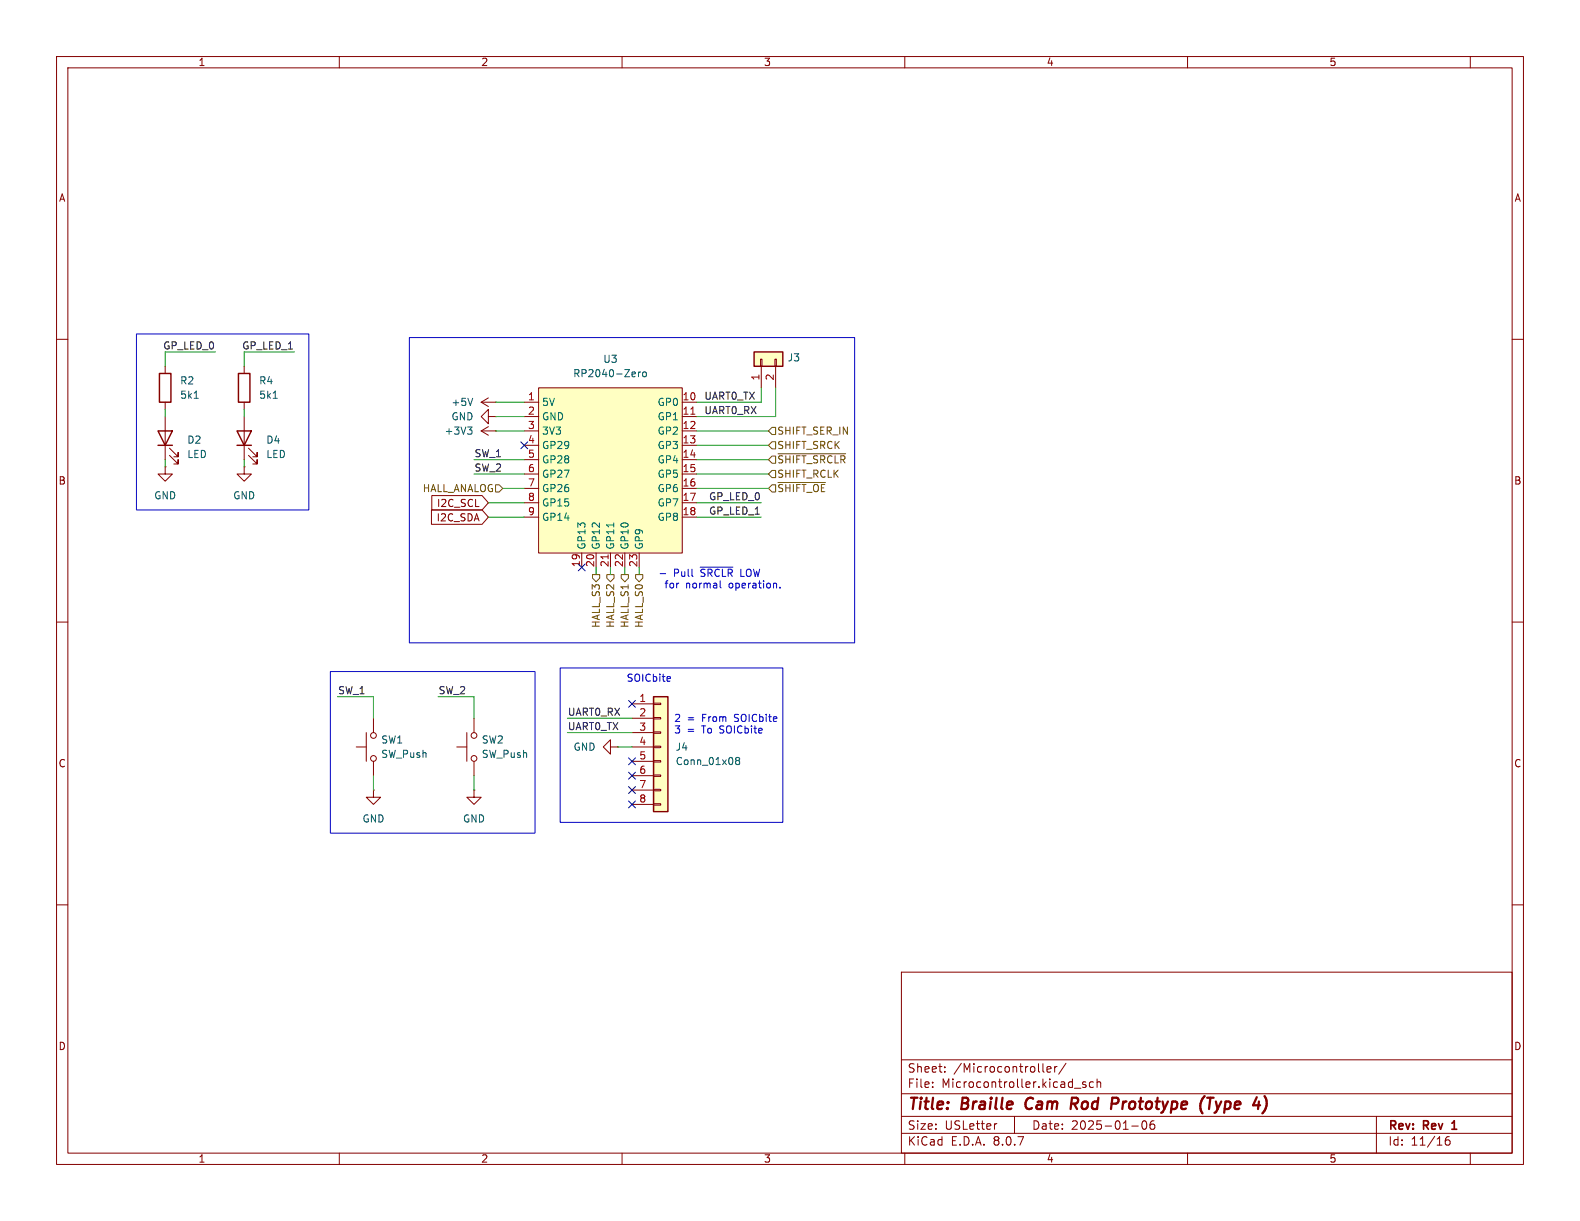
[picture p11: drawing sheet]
<svg xmlns="http://www.w3.org/2000/svg" width="279mm" height="216mm" viewBox="0 0 279 216" stroke-linecap="round" stroke-linejoin="round" font-family="sans-serif">
<g fill="none" stroke="#840000" stroke-width=".18">
<path d="M10 10h259.4v195.9h-259.4zM12 12h255.4v191.9h-255.4zM60 10v2M110 10v2M160 10v2M210 10v2M260 10v2M10 60h2M43.2 73.7v7.6M43.9 79.2l1.6 1.6v-.8v.8h-.8M267.4 60h2M43.2 82.6v1.2h1.2l-1.2 1.3-1.3-1.3h1.3"/>
<path d="M43.2 82.6h.1M43.9 80.5l1.6 1.5v-.7v.7h-.8M10 110h2M267.4 110h2M63 132.1h1.8M64.8 129.5v5.1M66 139.7v1.3h1.3l-1.3 1.2-1.2-1.2h1.2M66 139.7h.1M66 127v2.5M66 134.6v2.6M83.8 139.7v1.3h1.3l-1.3 1.2-1.3-1.2h1.3M83.8 139.7h.1"/>
<path d="M107.9 132.1v-1.3l-1.2 1.3 1.2 1.3v-1.3h1.3M109.2 132.1h.1M10 160h2M159.4 171.9h108v32h-108zM267.4 160h2M159.4 197.4h108M159.4 193.4h108M159.4 187.4h108M164.9 192.1v.2M164.9 191.4v.1M167.1 189.4v.2M167.1 188.7v.1"/>
<path d="M176.3 198.7l-.3 .1M179.4 197.4v3M184.4 188.1v1.3l.2 .2M185.1 189.1l.8-.2-.1-.2-.4-.1-.3 .2 .1 .7h.6M186.5 188.6v1M186.9 188.6l-.3 .1-.1 .2M188.5 188l-1.3 1.9M190 192.4h1.1M192 191.4l-.4-.1-.2 .2 .1 .2 .5 .2v.3h-.6M193.4 191.4l-.5-.1-.3 .3v.4l.2 .2h.6M194 191.4l.2-.1 .4 .1v.9M194 190.8v1.5"/>
<path d="M200.1 199.1h1.2M202.1 198.3a.81 .81 0 0 0 .3 1.4l.2-.2 .2-.4-.2-.8M203.6 198.3a1.17 1.17 0 0 0-.1 1.3h.6l.1-.6-.3-.2h-.4l-.1 .2M243.4 197.4v6.5M60 203.9v2M110 203.9v2M159.4 200.4h108M160 203.9v2M210 203.9v2M256.3 201a.59 .59 0 0 0-.7 .6v.6l.1 .2 .4 .1 .3-.2v-.5l-.1-.2h-.4l-.3 .2M260 203.9v2"/>
<circle cx="66" cy="130" r=".51"/>
<circle cx="66" cy="134.1" r=".51"/>
</g>
<path d="M256.7 199.7h.9M256.9 198.5l-.2 .1" fill="none" stroke="#840000" stroke-width=".3"/>
<path d="M181.6 194.4a1.27 1.27 0 0 0 0 1.6M189.9 195.2l.6 .9M190.3 194.1h-.7l-.3 2M190.4 195.1l-1 .1M197.5 194.1l.2 .1a.54 .54 0 0 1-.2 .9M213 193.8l-.1 .1M213.5 194.1h1.1M214 194.1l-.2 2M223.9 194.4a2.33 2.33 0 0 1-.1 1.6" fill="none" stroke="#840000" stroke-width=".4"/>
<path d="M41.9 76.2h2.5l-1.2 2.5zM41.9 78.7h2.5" fill="none" stroke="#840000" stroke-width=".25"/>
<path d="M115.6 123.2h2.5v20.3h-2.5z" fill="#ffffc2"/>
<g fill="none" stroke="#840000" stroke-width=".18">
<path d="M29.2 64.8v1.2M29.2 71.1v1.3M29.2 73.7v7.6M30 79.2l1.5 1.6v-.8v.8h-.8M43.2 64.8v1.2M43.2 71.1v1.3M29.2 82.6v1.2h1.3l-1.3 1.3-1.3-1.3h1.3M29.2 82.6h.1M30 80.5l1.5 1.5v-.7v.7h-.8M80.8 132.1h1.7M82.5 129.5v5.1M83.8 127v2.5"/>
<path d="M83.8 134.6v2.6M111.8 124.5h3.8M111.8 127h3.8M111.8 129.5h3.8M111.8 132.1h3.8M111.8 134.6h3.8M111.8 137.2h3.8M111.8 139.7h3.8M115.6 139.6h1.2v.2h-1.2zM115.6 137h1.2v.3h-1.2zM115.6 134.5h1.2v.2h-1.2zM115.6 132h1.2v.2h-1.2z"/>
<path d="M115.6 129.4h1.2v.3h-1.2zM115.6 126.9h1.2v.2h-1.2zM115.6 124.3h1.2v.3h-1.2zM111.8 142.2h3.8M115.6 142.1h1.2v.3h-1.2z"/>
<circle cx="83.8" cy="130" r=".51"/>
<circle cx="83.8" cy="134.1" r=".51"/>
</g>
<path d="M27.9 76.2h2.6l-1.3 2.5zM27.9 78.7h2.6M28.2 66h2v5.1h-2zM42.2 66h2v5.1h-2zM115.6 123.2h2.5v20.3h-2.5z" fill="none" stroke="#840000" stroke-width=".25"/>
<path d="M34.3 70.4h.8M48.3 70.4h.7M130.3 134.5l-.2-.3 .2-.3h.3l.2 .3-.2 .3M130.3 134.5l-.2 .2v.4l.2 .1 .4-.1 .1-.1v-.3l-.2-.2M130.3 134.5h.3" fill="none" stroke="#006464" stroke-width=".18"/>
<path d="M133.3 62.2h5.1v2.6h-5.1z" fill="#ffffc2"/>
<path d="M134.5 63.5h.2v1.3h-.2zM134.6 64.8v3.8M137 63.5h.3v1.3h-.3zM137.2 64.8v3.8" fill="none" stroke="#840000" stroke-width=".18"/>
<path d="M133.3 62.2h5.1v2.6h-5.1z" fill="none" stroke="#840000" stroke-width=".25"/>
<path d="M95.2 68.6h25.4v29.2h-25.4z" fill="#ffffc2"/>
<g fill="none" stroke="#840000" stroke-width=".18">
<path d="M85.1 71.1h2.5M85.1 76.2h2.5M85.1 76.2l1.3 .8M85.1 71.1l1.3 .8M86.4 73.7v-1.3l-1.3 1.3 1.3 1.2v-1.2h1.2M86.4 75.4l-1.3 .8M86.4 70.4l-1.3 .7M87.6 76.2h.1M87.6 71.1h.1M87.6 73.7h.1M92.7 71.1h2.5M92.7 73.7h2.5"/>
<path d="M92.7 76.2h2.5M92.7 78.7h2.5M95.2 68.6h25.4v29.2h-25.4zM120.6 71.1h2.6M120.6 73.7h2.6M120.6 76.2h2.6M120.6 78.7h2.6M76.3 90.2h8.9l1.2 1.2-1.2 1.3h-8.9zM76.4 87.6h8.8l1.2 1.3-1.2 1.3h-8.8zM92.7 81.3h2.5M92.7 83.8h2.5M92.7 86.4h2.5"/>
<path d="M92.7 88.9h2.5M92.7 91.4h2.5M102.9 97.8v2.5M105.4 97.8v2.5M107.9 97.8v2.5M110.5 97.8v2.5M113 97.8v2.5M120.6 81.3h2.6M120.6 83.8h2.6M120.6 86.4h2.6M120.6 88.9h2.6M120.6 91.4h2.6"/>
</g>
<path d="M122.2 73.2h.7M107.5 98.1v.7" fill="none" stroke="#a90000" stroke-width=".18"/>
<path d="M82.7 75.5h.8l-.5 .5M83.2 76l.3 .2v.3l-.3 .3M83.6 70.4l-.4 1.3M112.9 65.8v.8M113.3 65.8l-.4 .2M113.8 65.8h.3l.2 .2v.4l-.2 .2h-.3l-.2-.2zM108.5 92.5v.7" fill="none" stroke="#006464" stroke-width=".18"/>
<path d="M136.5 78.1h.7v1.3h-.7l-.6-.7zM136.5 75.6h.7v1.2h-.7l-.6-.6zM87.6 85.7h.7l.6 .7-.6 .6h-.7zM136.5 83.2h.7v1.3h-.7l-.6-.7zM136.5 85.7h.7v1.3h-.7l-.6-.6zM136.5 80.6h.7v1.3h-.7l-.6-.6zM137.6 85.3h8.4M137.6 80.2h11.9M104.8 101.6h1.2v.6l-.6 .7-.6-.7zM107.3 101.6h1.3v.6l-.7 .7-.6-.7zM109.9 101.6h1.2v.6l-.6 .7-.6-.7zM112.4 101.6h1.3v.6l-.7 .7-.6-.7z" fill="none" stroke="#725600" stroke-width=".18"/>
<g fill="none" stroke="#0000c2" stroke-width=".18">
<path d="M24.1 59.1h30.5v31.1h-30.5zM72.4 59.7h78.7v54h-78.7zM58.4 118.7h36.2v28.6h-36.2zM99.1 118.1h39.3v27.3h-39.3zM116.7 101.4h1M117.6 103.1h.5M118.1 102.7l-.3 .2v1.1M118.4 119.6l.2 .3-.6 .1M118.5 103.2l.2-.1 .4 .1v.5l-.1 .2-.3 .1-.2-.2zM119.7 103.1v.9M120 103.1l-.3 .3M122.4 101.9h.1"/>
<path d="M123.8 100.3h5.8M127.4 102.7v1.1l.1 .2M137.3 103.2v.8M137.9 103.8v.2M118.5 120.4l-.1 .1"/>
</g>
<g fill="none" stroke="#009600" stroke-width=".18">
<path d="M29.2 72.4v1.3M38.1 62.2h-8.9v2.6M43.2 72.4v1.3M52.1 62.2h-8.9v2.6M87.6 76.2h5.1M87.6 73.7h5.1M87.6 71.1h5.1M123.2 78.7h12.7M123.2 76.2h12.7M134.6 68.6v2.5h-11.4M137.2 68.6v5.1h-14M29.2 81.3v1.3"/>
<path d="M43.2 81.3v1.3M83.8 83.8h8.9M83.8 81.3h8.9M86.4 88.9h6.3M86.4 91.4h6.3M88.9 86.4h3.8M123.2 83.8h12.7M123.2 81.3h12.7M123.2 86.4h12.7M123.2 88.9h11.4M123.2 91.4h11.4M105.4 100.3v1.3"/>
<path d="M107.9 100.3v1.3M110.5 100.3v1.3M113 100.3v1.3M59.7 123.2h6.3v3.8M66 137.2v2.5M77.5 123.2h6.3v3.8M83.8 137.2v2.5M100.3 129.5h11.5M100.3 127h11.5M109.2 132.1h2.6"/>
</g>
<g fill="none" stroke="#000084" stroke-width=".18">
<path d="M92.1 78.1l1.2 1.2M93.3 78.1l-1.2 1.2M102.3 99.7l1.2 1.2M103.5 99.7l-1.2 1.2M111.2 123.9l1.2 1.2M111.2 134l1.2 1.2M111.2 136.6l1.2 1.2M111.2 139.1l1.2 1.2M112.4 123.9l-1.2 1.2M112.4 134l-1.2 1.2M112.4 136.6l-1.2 1.2M112.4 139.1l-1.2 1.2"/>
<path d="M111.2 141.6l1.2 1.2M112.4 141.6l-1.2 1.2"/>
</g>
<g font-size="2.8" fill="#840000">
<text x="160.4" y="196.8">Title:</text>
<text x="170.1" y="196.8">Braille</text>
<text x="182.2" y="196.8">Cam</text>
<text x="191" y="196.8">Rod</text>
<text x="198.9" y="196.8">Prototype</text>
<text x="215.4" y="196.8">(Type</text>
</g>
<g font-size="2.1" fill="#840000">
<text x="160.4" y="189.9">Sheet:</text>
<text x="168.6" y="189.9">/Microcontroller/</text>
<text x="160.4" y="192.6">File:</text>
<text x="166.5" y="192.6">Microcontroller.kicad_sch</text>
<text x="160.4" y="202.8">KiCad</text>
<text x="160.4" y="200">Size:</text>
<text x="167.1" y="200">USLetter</text>
<text x="168.1" y="202.8">E.D.A.</text>
<text x="175.7" y="202.8">8.0.7</text>
<text x="182.4" y="200">Date:</text>
<text x="189.4" y="200">2025-01-06</text>
<text x="245.4" y="200.2">Rev:</text>
<text x="245.4" y="202.8">Id:</text>
<text x="249.5" y="202.8">11/16</text>
<text x="251.8" y="200.2">Rev</text>
<text x="257.5" y="200.2">1</text>
</g>
<g font-size="1.8" fill="#840000">
<text x="35" y="11.9">1</text>
<text x="85" y="11.9">2</text>
<text x="135" y="11.9">3</text>
<text x="185" y="11.9">4</text>
<text x="235" y="11.9">5</text>
<text x="10.3" y="35.9">A</text>
<text x="267.7" y="35.9">A</text>
<text x="10.3" y="85.9">B</text>
<text x="77.2" y="89.9">I2C_SCL</text>
<text x="267.7" y="85.9">B</text>
<text x="77.1" y="92.4">I2C_SDA</text>
<text x="10.3" y="135.9">C</text>
<text x="267.7" y="135.9">C</text>
<text x="10.3" y="185.9">D</text>
<text x="267.7" y="185.9">D</text>
<text x="35" y="205.8">1</text>
<text x="85" y="205.8">2</text>
<text x="135" y="205.8">3</text>
<text x="185" y="205.8">4</text>
<text x="235" y="205.8">5</text>
</g>
<g font-size="1.8" fill="#0f0f0f">
<text x="28.8" y="61.9">GP_LED_0</text>
<text x="42.7" y="61.9">GP_LED_1</text>
<text x="124.5" y="70.8">UART0_TX</text>
<text x="124.5" y="73.3">UART0_RX</text>
<text x="83.8" y="80.9">SW_1</text>
<text x="83.8" y="83.5">SW_2</text>
<text x="125.3" y="88.6">GP_LED_0</text>
<text x="125.3" y="91.1">GP_LED_1</text>
<text x="59.7" y="122.8">SW_1</text>
<text x="77.5" y="122.8">SW_2</text>
<text x="100.3" y="129.2">UART0_TX</text>
<text x="100.3" y="126.7">UART0_RX</text>
</g>
<g font-size="1.8" fill="#006464">
<text x="106.6" y="64.4">U3</text>
<text x="139.2" y="64.1">J3</text>
<text x="31.8" y="68.2">R2</text>
<text x="31.8" y="70.7">5k1</text>
<text x="45.7" y="68.2">R4</text>
<text x="45.7" y="70.7">5k1</text>
<text x="79.7" y="72">+5V</text>
<text x="95.8" y="72">5V</text>
<text x="101.3" y="66.9">RP2040-Zero</text>
<text x="116.2" y="72">GP0</text>
<text x="78.5" y="77.1">+3V3</text>
<text x="79.7" y="74.5">GND</text>
<text x="95.8" y="74.5">GND</text>
<text x="95.8" y="77.1">3V3</text>
<text x="116.2" y="74.5">GP1</text>
<text x="116.2" y="77.1">GP2</text>
<text x="33" y="78.7">D2</text>
<text x="33" y="81.2">LED</text>
<text x="47" y="78.7">D4</text>
<text x="47" y="81.2">LED</text>
<text x="95.8" y="79.6">GP29</text>
<text x="95.8" y="82.1">GP28</text>
<text x="116.2" y="79.6">GP3</text>
<text x="116.2" y="82.1">GP4</text>
<text x="27.2" y="88.5">GND</text>
<text x="41.1" y="88.5">GND</text>
<text x="95.8" y="84.7">GP27</text>
<text x="95.8" y="87.2">GP26</text>
<text x="95.8" y="89.8">GP15</text>
<text x="116.2" y="84.7">GP5</text>
<text x="116.2" y="87.2">GP6</text>
<text x="116.2" y="89.8">GP7</text>
<text x="95.8" y="92.3">GP14</text>
<text x="116.2" y="92.3">GP8</text>
<text x="103.7" y="97.3" transform="rotate(-90 103.7 97.3)">GP13</text>
<text x="106.3" y="97.3" transform="rotate(-90 106.3 97.3)">GP12</text>
<text x="108.8" y="97.3" transform="rotate(-90 108.8 97.3)">GP11</text>
<text x="111.4" y="97.3" transform="rotate(-90 111.4 97.3)">GP10</text>
<text x="113.9" y="97.3" transform="rotate(-90 113.9 97.3)">GP9</text>
<text x="67.3" y="131.7">SW1</text>
<text x="85.1" y="131.7">SW2</text>
<text x="67.3" y="134.2">SW_Push</text>
<text x="85.1" y="134.2">SW_Push</text>
<text x="101.3" y="132.9">GND</text>
<text x="119.4" y="132.9">J4</text>
<text x="119.4" y="135.5">Conn_01x08</text>
<text x="64" y="145.6">GND</text>
<text x="81.8" y="145.6">GND</text>
</g>
<g font-size="1.8" fill="#a90000">
<text x="93.3" y="70.9">1</text>
<text x="120.6" y="70.9">10</text>
<text x="134.4" y="67.4" transform="rotate(-90 134.4 67.4)">1</text>
<text x="136.9" y="67.4" transform="rotate(-90 136.9 67.4)">2</text>
<text x="93.3" y="73.4">2</text>
<text x="93.3" y="75.9">3</text>
<text x="120.6" y="73.4">11</text>
<text x="120.6" y="75.9">12</text>
<text x="93.3" y="78.5">4</text>
<text x="93.3" y="81">5</text>
<text x="93.3" y="83.6">6</text>
<text x="120.6" y="78.5">13</text>
<text x="120.6" y="81">14</text>
<text x="120.6" y="83.6">15</text>
<text x="93.3" y="86.1">7</text>
<text x="93.3" y="88.6">8</text>
<text x="120.6" y="86.1">16</text>
<text x="120.6" y="88.6">17</text>
<text x="93.3" y="91.2">9</text>
<text x="120.6" y="91.2">18</text>
<text x="102.6" y="100.4" transform="rotate(-90 102.6 100.4)">19</text>
<text x="105.2" y="100.4" transform="rotate(-90 105.2 100.4)">20</text>
<text x="107.7" y="100.4" transform="rotate(-90 107.7 100.4)">21</text>
<text x="110.2" y="100.4" transform="rotate(-90 110.2 100.4)">22</text>
<text x="112.8" y="100.4" transform="rotate(-90 112.8 100.4)">23</text>
<text x="113" y="124.2">1</text>
<text x="113" y="126.7">2</text>
<text x="113" y="129.3">3</text>
<text x="113" y="131.8">4</text>
<text x="113" y="134.4">5</text>
<text x="113" y="136.9">6</text>
<text x="113" y="139.4">7</text>
<text x="113" y="142">8</text>
</g>
<g font-size="1.8" fill="#725600">
<text x="137.4" y="77.1">SHIFT_SER_IN</text>
<text x="137.4" y="79.6">SHIFT_SRCK</text>
<text x="137.4" y="82.1">~{SHIFT_SRCLR}</text>
<text x="74.7" y="87.2">HALL_ANALOG</text>
<text x="137.4" y="84.7">SHIFT_RCLK</text>
<text x="137.4" y="87.2">~{SHIFT_OE}</text>
<text x="112.6" y="104.3">for</text>
<text x="106.3" y="111.1" transform="rotate(-90 106.3 111.1)">HALL_S3</text>
<text x="108.8" y="111.1" transform="rotate(-90 108.8 111.1)">HALL_S2</text>
<text x="111.4" y="111.1" transform="rotate(-90 111.4 111.1)">HALL_S1</text>
<text x="113.9" y="111.1" transform="rotate(-90 113.9 111.1)">HALL_S0</text>
</g>
<g font-size="1.8" fill="#0000c2">
<text x="119.1" y="102.2">Pull</text>
<text x="121.2" y="104.3">normal</text>
<text x="124" y="102.2">~{SRCLR}</text>
<text x="129" y="104.3">operation.</text>
<text x="131.2" y="102.2">LOW</text>
<text x="110.7" y="120.8">SOICbite</text>
<text x="119.1" y="127.9">2</text>
<text x="119.1" y="129.9">3</text>
<text x="121.5" y="127.9">=</text>
<text x="121.5" y="129.9">=</text>
<text x="124.2" y="127.9">From</text>
<text x="124.2" y="129.9">To SOICbite</text>
<text x="130.1" y="127.9">SOICbite</text>
</g>
</svg>
